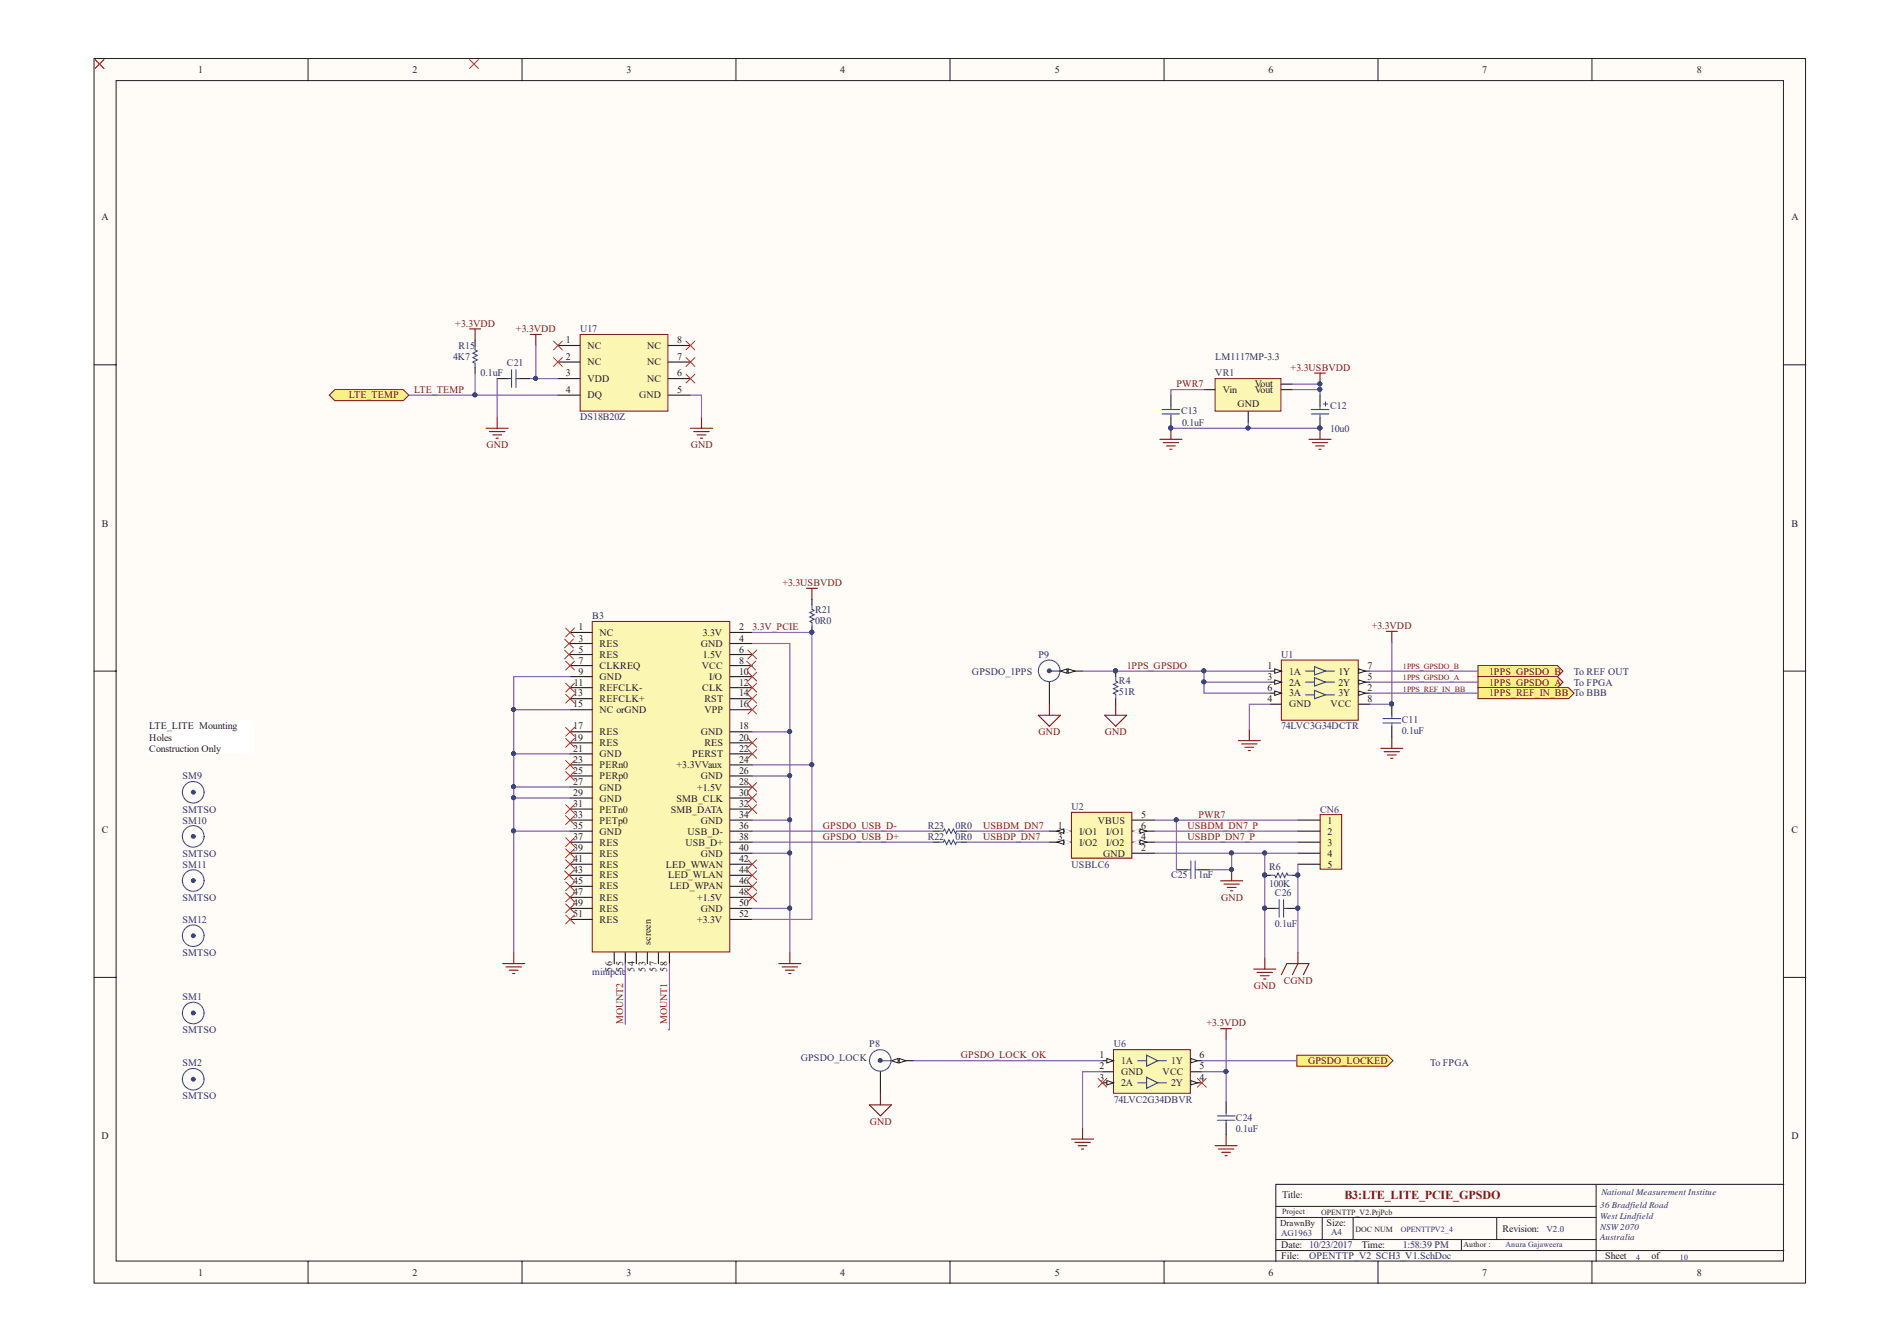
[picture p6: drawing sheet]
<svg xmlns="http://www.w3.org/2000/svg" width="297mm" height="210mm" viewBox="0 0 297 210" stroke-linecap="round" stroke-linejoin="round" font-family="sans-serif">
<path d="M14.7 9.1h267.3v191.4h-267.3z" fill="#fffcf8"/>
<path d="M14.7 9.1h267.3v191.4h-267.3z" fill="none" stroke="#231f20" stroke-width=".16"/>
<path d="M18.1 12.6h260.4v184.4h-260.4z" fill="#fffcf8"/>
<g fill="none" stroke="#231f20" stroke-width=".16">
<path d="M18.1 12.6h260.4v184.4h-260.4zM48.1 9.1v3.5M81.5 9.1v3.5M114.9 9.1v3.5M148.4 9.1v3.5M181.8 9.1v3.5M215.2 9.1v3.5M248.6 9.1v3.5M14.7 57h3.4M278.6 57h3.4M14.7 104.8h3.4M278.6 104.8h3.4"/>
<path d="M14.7 152.7h3.4M278.6 152.7h3.4M48.1 197.1v3.5M81.5 197.1v3.5M114.9 197.1v3.5M148.4 197.1v3.5M181.8 197.1v3.5M199.2 188.5h50.1M199.2 193.7h50.1M199.2 195.4h79.4M199.2 190.2h50.1M206.5 190.2v3.5"/>
<path d="M211.3 190.2v3.5M215.2 197.1v3.5M228.2 193.7v1.7M233.7 190.2v3.5M248.6 197.1v3.5M249.3 185v12.1M278.6 185h-79.4v12.1"/>
</g>
<path d="M92.5 97.1h21.5v51.6h-21.5z" fill="#fbf6b2"/>
<path d="M92.5 97.1h21.5v51.6h-21.5z" fill="none" stroke="#7f1416" stroke-width=".16"/>
<g fill="none" stroke="#231f20" stroke-width=".17">
<path d="M89 98.8h3.5M114 98.8h3.5M89 100.5h3.5M89 102.3h3.5M89 104h3.5M89 105.7h3.5M89 107.4h3.5M89 109.2h3.5M89 110.9h3.5M89 114.3h3.5M89 116.1h3.5M89 117.8h3.5"/>
<path d="M89 119.5h3.5M114 100.5h3.5M114 102.3h3.5M114 104h3.5M114 105.7h3.5M114 107.4h3.5M114 109.2h3.5M114 110.9h3.5M114 114.3h3.5M114 116.1h3.5M114 117.8h3.5M114 119.5h3.5"/>
<path d="M165.6 104.8h3.5M89 121.2h3.5M89 123h3.5M89 124.7h3.5M89 126.4h3.5M89 128.1h3.5M89 129.9h3.5M89 131.6h3.5M89 133.3h3.5M89 135h3.5M89 136.8h3.5M89 138.5h3.5"/>
<path d="M114 121.2h3.5M114 123h3.5M114 124.7h3.5M114 126.4h3.5M114 128.1h3.5M114 129.9h3.5M114 131.6h3.5M114 133.3h3.5M114 135h3.5M114 136.8h3.5M114 138.5h3.5M89 140.2h3.5"/>
<path d="M89 141.9h3.5M89 143.6h3.5M95.9 148.8v1.7M97.7 148.8v1.7M99.4 148.8v1.7M101.1 148.8v1.7M102.8 148.8v1.7M104.6 148.8v1.7M114 140.2h3.5M114 141.9h3.5M114 143.6h3.5"/>
</g>
<path d="M165.6 104.8l1-.3v.7z" fill="#fffcf8"/>
<path d="M165.6 104.8l1-.3v.7z" fill="none" stroke="#231f20" stroke-width=".16"/>
<path d="M166.8 104.5l1.1 .3-1.1 .4z" fill="#fffcf8"/>
<path d="M166.8 104.5l1.1 .3-1.1 .4z" fill="none" stroke="#231f20" stroke-width=".16"/>
<path d="M163.9 106.6v3.4" fill="none" stroke="#231f20" stroke-width=".17"/>
<circle cx="163.9" cy="104.8" r=".3" fill="#3953a4"/>
<g fill="none" stroke="#3953a4" stroke-width=".17">
<path d="M163.9 104.8h1.7"/>
<circle cx="163.9" cy="104.8" r="1.69"/>
<circle cx="163.9" cy="104.8" r=".3"/>
</g>
<path d="M162.2 111.7h3.4l-1.7 1.8zM163.9 110v1.7M172.5 111.7h3.5l-1.8 1.8zM174.2 110v1.7" fill="none" stroke="#7f1416" stroke-width=".17"/>
<path d="M174.2 104.8v.9" fill="none" stroke="#231f20" stroke-width=".17"/>
<circle cx="174.2" cy="104.8" r=".31" fill="#282973"/>
<circle cx="174.2" cy="104.8" r=".31" fill="none" stroke="#282973" stroke-width=".16"/>
<path d="M174.2 109.2v.8" fill="none" stroke="#231f20" stroke-width=".17"/>
<path d="M174.2 105.7v.7l.4 .2-.7 .3 .7 .4-.7 .3 .7 .4-.7 .3 .3 .2v.7" fill="none" stroke="#3953a4" stroke-width=".17"/>
<circle cx="174.2" cy="104.8" r=".31" fill="#282973"/>
<circle cx="174.2" cy="104.8" r=".31" fill="none" stroke="#282973" stroke-width=".16"/>
<path d="M73.3 9.3l1.4 1.4M74.7 9.3l-1.4 1.4" fill="none" stroke="#ed2024" stroke-width=".16"/>
<path d="M139.2 165.7h3.5" fill="none" stroke="#231f20" stroke-width=".17"/>
<path d="M139.2 165.7l1.1-.3v.7z" fill="#fffcf8"/>
<path d="M139.2 165.7l1.1-.3v.7z" fill="none" stroke="#231f20" stroke-width=".16"/>
<path d="M140.4 165.4l1.1 .3-1.1 .4z" fill="#fffcf8"/>
<path d="M140.4 165.4l1.1 .3-1.1 .4z" fill="none" stroke="#231f20" stroke-width=".16"/>
<path d="M137.5 167.4v3.5" fill="none" stroke="#231f20" stroke-width=".17"/>
<circle cx="137.5" cy="165.7" r=".31" fill="#3953a4"/>
<g fill="none" stroke="#3953a4" stroke-width=".17">
<path d="M137.5 165.7h1.7"/>
<circle cx="137.5" cy="165.7" r=".31"/>
<circle cx="137.5" cy="165.7" r="1.68"/>
</g>
<path d="M135.8 172.6h3.4l-1.7 1.7zM137.5 170.9v1.7" fill="none" stroke="#7f1416" stroke-width=".17"/>
<path d="M173.9 164h12v6.8h-12z" fill="#fbf6b2"/>
<path d="M173.9 164h12v6.8h-12z" fill="none" stroke="#7f1416" stroke-width=".16"/>
<path d="M172.2 169.2h1.7" fill="none" stroke="#231f20" stroke-width=".17"/>
<path d="M172.9 168.8l1 .4-1 .3z" fill="#fffcf8"/>
<path d="M172.9 168.8l1 .4-1 .3z" fill="none" stroke="#231f20" stroke-width=".16"/>
<path d="M186 169.2h1.7" fill="none" stroke="#231f20" stroke-width=".17"/>
<path d="M186 168.8l1 .4-1 .3z" fill="#fffcf8"/>
<path d="M186 168.8l1 .4-1 .3z" fill="none" stroke="#231f20" stroke-width=".16"/>
<path d="M172.2 165.7h1.7" fill="none" stroke="#231f20" stroke-width=".17"/>
<path d="M172.9 165.4l1 .3-1 .4z" fill="#fffcf8"/>
<path d="M172.9 165.4l1 .3-1 .4z" fill="none" stroke="#231f20" stroke-width=".16"/>
<path d="M172.2 167.4h1.7M186 167.4h1.7M186 165.7h1.7" fill="none" stroke="#231f20" stroke-width=".17"/>
<path d="M177.7 165.7h1.4M179.1 164.9l1.7 .8-1.7 .9zM180.8 165.7h1.4" fill="none" stroke="#2e409a" stroke-width=".17"/>
<path d="M186 165.4l1 .3-1 .4z" fill="#fffcf8"/>
<path d="M186 165.4l1 .3-1 .4z" fill="none" stroke="#231f20" stroke-width=".16"/>
<path d="M177.7 169.2h1.4M179.1 168.3l1.7 .9-1.7 .8zM180.8 169.2h1.4" fill="none" stroke="#2e409a" stroke-width=".17"/>
<path d="M167.3 178h3.5M167.9 178.5h2.4M168.4 179h1.4M168.9 179.5h.3M169.1 176.2v1.8M189.8 179h3.4M190.3 179.5h2.4M190.6 160.7h1.7M191.5 177.3v1.7M191.5 160.7v1.7M190.8 180h1.4M191.3 180.6h.4" fill="none" stroke="#7f1416" stroke-width=".17"/>
<path d="M191.5 172.1v1.7M191.5 175.6v1.7" fill="none" stroke="#231f20" stroke-width=".17"/>
<path d="M190.1 175h2.8M190.1 174.3h2.8M191.5 173.8v.5M191.5 175v.6" fill="none" stroke="#3953a4" stroke-width=".17"/>
<path d="M202.5 164.9h14.2l.8 .8-.8 .9h-14.2z" fill-rule="evenodd" fill="#faf185"/>
<path d="M202.5 164.9h14.2l.8 .8-.8 .9h-14.2z" fill="none" stroke="#7f1416" stroke-width=".16"/>
<g fill="none" stroke="#ed2024" stroke-width=".16">
<path d="M14.9 9.3l1.3 1.4M16.2 9.3l-1.3 1.4M88.2 99.8l1.3 1.4M88.3 98.1l1.4 1.4M89.5 99.8l-1.3 1.4M89.7 98.1l-1.4 1.4M88.2 101.6l1.3 1.4M88.3 103.3l1.4 1.4M88.3 106.7l1.4 1.4M88.3 108.5l1.4 1.4M88.3 113.6l1.4 1.4M88.3 115.4l1.4 1.3"/>
<path d="M88.3 118.8l1.4 1.4M89.5 101.6l-1.3 1.4M89.7 103.3l-1.4 1.4M89.7 106.7l-1.4 1.4M89.7 108.5l-1.4 1.4M89.7 113.6l-1.4 1.4M89.7 115.4l-1.4 1.3M89.7 118.8l-1.4 1.4M116.6 103.3l1.4 1.4M116.8 101.6l1.4 1.4M116.8 105l1.4 1.4M116.8 106.7l1.4 1.4"/>
<path d="M116.8 108.5l1.4 1.4M116.8 110.2l1.4 1.4M116.8 115.4l1.4 1.3M118 103.3l-1.4 1.4M118.2 101.6l-1.4 1.4M118.2 105l-1.4 1.4M118.2 106.7l-1.4 1.4M118.2 108.5l-1.4 1.4M118.2 110.2l-1.4 1.4M118.2 115.4l-1.4 1.3M88.3 120.5l1.4 1.4M88.3 125.7l1.4 1.4"/>
<path d="M88.3 127.4l1.4 1.4M88.3 137.8l1.4 1.4M88.3 139.5l1.4 1.4M89.7 120.5l-1.4 1.4M89.7 125.7l-1.4 1.4M89.7 127.4l-1.4 1.4M89.7 137.8l-1.4 1.4M89.7 139.5l-1.4 1.4M116.8 122.3l1.4 1.3M116.8 124l1.4 1.4M116.8 125.7l1.4 1.4M116.8 139.5l1.4 1.4"/>
<path d="M116.8 137.8l1.4 1.4M118.2 122.3l-1.4 1.3M118.2 124l-1.4 1.4M118.2 125.7l-1.4 1.4M118.2 139.5l-1.4 1.4M118.2 137.8l-1.4 1.4M88.3 141.2l1.4 1.4M88.3 143l1.4 1.3M89.7 141.2l-1.4 1.4M89.7 143l-1.4 1.3M171.5 168.5l1.4 1.4M172.9 168.5l-1.4 1.4"/>
<path d="M187 168.5l1.4 1.4M188.4 168.5l-1.4 1.4"/>
</g>
<path d="M125.9 91.9h1.8M126.8 91.9v1.7M78.5 150.5h3.5M79 151.1h2.4M79.5 151.6h1.4M80.1 152.1h.3M80.2 148.8v1.7M121.6 150.5h3.5M122.1 151.1h2.5M122.7 151.6h1.3M123.2 152.1h.3M123.4 148.8v1.7" fill="none" stroke="#7f1416" stroke-width=".17"/>
<path d="M126.8 93.6v.9M126.8 98v.8" fill="none" stroke="#231f20" stroke-width=".17"/>
<circle cx="126.8" cy="98.8" r=".3" fill="#282973"/>
<circle cx="126.8" cy="98.8" r=".3" fill="none" stroke="#282973" stroke-width=".16"/>
<path d="M126.8 94.5v.7l.3 .2-.6 .3 .6 .4-.6 .3 .6 .3-.6 .4 .3 .2v.7" fill="none" stroke="#3953a4" stroke-width=".17"/>
<circle cx="126.8" cy="98.8" r=".3" fill="#282973"/>
<circle cx="126.8" cy="98.8" r=".3" fill="none" stroke="#282973" stroke-width=".16"/>
<path d="M116.8 117.1l1.4 1.4M118.2 117.1l-1.4 1.4" fill="none" stroke="#ed2024" stroke-width=".16"/>
<path d="M193.4 115.7h3.4M193.9 116.2h2.4M194.4 116.7h1.4M194.9 117.3h.4M195.1 114v1.7M215.6 116.9h3.5M216.2 117.4h2.4M216.7 118h1.4M217.2 118.5h.3M217.4 115.2v1.7" fill="none" stroke="#7f1416" stroke-width=".17"/>
<path d="M217.4 110v1.7M217.4 113.5v1.7" fill="none" stroke="#231f20" stroke-width=".17"/>
<circle cx="217.3" cy="110" r=".31" fill="#282973"/>
<circle cx="217.3" cy="110" r=".31" fill="none" stroke="#282973" stroke-width=".16"/>
<path d="M216 113h2.7M216 112.3h2.7M217.4 111.7v.6M217.4 113v.5" fill="none" stroke="#3953a4" stroke-width=".17"/>
<circle cx="217.3" cy="110" r=".31" fill="#282973"/>
<circle cx="217.3" cy="110" r=".31" fill="none" stroke="#282973" stroke-width=".16"/>
<path d="M216.5 98.6h1.7M217.4 98.6v1.8" fill="none" stroke="#7f1416" stroke-width=".17"/>
<path d="M230.8 104h12.4l.9 .8-.9 .9h-12.4z" fill-rule="evenodd" fill="#faf185"/>
<path d="M230.8 104h12.4l.9 .8-.9 .9h-12.4z" fill="none" stroke="#7f1416" stroke-width=".16"/>
<path d="M200.1 103.1h12v9.4h-12z" fill="#fbf6b2"/>
<path d="M200.1 103.1h12v9.4h-12z" fill="none" stroke="#7f1416" stroke-width=".16"/>
<path d="M198.4 106.6h1.7" fill="none" stroke="#231f20" stroke-width=".17"/>
<path d="M199.1 106.2l1 .4-1 .3z" fill="#fffcf8"/>
<path d="M199.1 106.2l1 .4-1 .3z" fill="none" stroke="#231f20" stroke-width=".16"/>
<path d="M212.2 108.3h1.7" fill="none" stroke="#231f20" stroke-width=".17"/>
<path d="M212.2 108l1 .3-1 .3z" fill="#fffcf8"/>
<path d="M212.2 108l1 .3-1 .3z" fill="none" stroke="#231f20" stroke-width=".16"/>
<path d="M198.4 104.8h1.7" fill="none" stroke="#231f20" stroke-width=".17"/>
<path d="M199.1 104.5l1 .3-1 .4z" fill="#fffcf8"/>
<path d="M199.1 104.5l1 .3-1 .4z" fill="none" stroke="#231f20" stroke-width=".16"/>
<path d="M198.4 110h1.7M212.2 110h1.7M212.2 104.8h1.7" fill="none" stroke="#231f20" stroke-width=".17"/>
<path d="M203.9 104.8h1.4M205.3 104.2l1.7 .6-1.7 .7zM207 104.8h1.4" fill="none" stroke="#2e409a" stroke-width=".17"/>
<path d="M212.2 104.5l1 .3-1 .4z" fill="#fffcf8"/>
<path d="M212.2 104.5l1 .3-1 .4z" fill="none" stroke="#231f20" stroke-width=".16"/>
<path d="M203.9 106.6h1.4M203.9 108.6h1.4M207 106.6h1.4M207 108.6h1.4" fill="none" stroke="#2e409a" stroke-width=".17"/>
<path d="M198.4 108.3h1.7" fill="none" stroke="#231f20" stroke-width=".17"/>
<path d="M199.1 108l1 .3-1 .3z" fill="#fffcf8"/>
<path d="M199.1 108l1 .3-1 .3z" fill="none" stroke="#231f20" stroke-width=".16"/>
<path d="M205.3 105.9l1.7 .7-1.7 .6zM205.3 107.9l1.7 .7-1.7 .6z" fill="none" stroke="#2e409a" stroke-width=".17"/>
<path d="M212.2 106.6h1.7" fill="none" stroke="#231f20" stroke-width=".17"/>
<path d="M212.2 106.2l1 .4-1 .3z" fill="#fffcf8"/>
<path d="M212.2 106.2l1 .4-1 .3z" fill="none" stroke="#231f20" stroke-width=".16"/>
<path d="M230.8 105.7h12.4l.9 .9-.9 .8h-12.4z" fill-rule="evenodd" fill="#faf185"/>
<path d="M230.8 105.7h12.4l.9 .9-.9 .8h-12.4z" fill="none" stroke="#7f1416" stroke-width=".16"/>
<path d="M230.8 107.4h14.2l.8 .9-.8 .9h-14.2z" fill-rule="evenodd" fill="#faf185"/>
<path d="M230.8 107.4h14.2l.8 .9-.8 .9h-14.2z" fill="none" stroke="#7f1416" stroke-width=".16"/>
<path d="M189.8 59.2h10.2v5h-10.2z" fill="#fbf6b2"/>
<path d="M189.8 59.2h10.2v5h-10.2z" fill="none" stroke="#7f1416" stroke-width=".16"/>
<path d="M188 60.9h1.8M194.9 64.3v1.7M200.1 60h1.7M200.1 60.9h1.7M206.1 61.7v1.8M206.1 65.2v1.7" fill="none" stroke="#231f20" stroke-width=".17"/>
<circle cx="206.1" cy="66.9" r=".31" fill="#282973"/>
<circle cx="206.1" cy="66.9" r=".31" fill="none" stroke="#282973" stroke-width=".16"/>
<path d="M204.8 64h2.7M204.8 64.7h2.7M206.1 63.5v.5M206.1 64.7v.5M206.7 63.1h.7M207 62.8v.7" fill="none" stroke="#3953a4" stroke-width=".17"/>
<circle cx="206.1" cy="66.9" r=".31" fill="#282973"/>
<circle cx="206.1" cy="66.9" r=".31" fill="none" stroke="#282973" stroke-width=".16"/>
<path d="M182.9 65.2v1.7" fill="none" stroke="#231f20" stroke-width=".17"/>
<circle cx="182.8" cy="66.9" r=".3" fill="#282973"/>
<circle cx="182.8" cy="66.9" r=".3" fill="none" stroke="#282973" stroke-width=".16"/>
<path d="M182.9 61.7v1.8" fill="none" stroke="#231f20" stroke-width=".17"/>
<path d="M181.5 64.7h2.7M181.5 64h2.7M182.9 63.5v.5M182.9 64.7v.5" fill="none" stroke="#3953a4" stroke-width=".17"/>
<circle cx="182.8" cy="66.9" r=".3" fill="#282973"/>
<circle cx="182.8" cy="66.9" r=".3" fill="none" stroke="#282973" stroke-width=".16"/>
<path d="M181.1 68.6h3.5M181.7 69.2h2.4M182.2 69.7h1.4M182.7 70.2h.3M182.9 66.9v1.7" fill="none" stroke="#7f1416" stroke-width=".17"/>
<circle cx="182.8" cy="66.9" r=".3" fill="#282973"/>
<circle cx="182.8" cy="66.9" r=".3" fill="none" stroke="#282973" stroke-width=".16"/>
<path d="M204.4 68.6h3.5M204.9 69.2h2.5M205.5 69.7h1.3M206 70.2h.3M206.1 66.9v1.7" fill="none" stroke="#7f1416" stroke-width=".17"/>
<circle cx="206.1" cy="66.9" r=".31" fill="#282973"/>
<circle cx="206.1" cy="66.9" r=".31" fill="none" stroke="#282973" stroke-width=".16"/>
<path d="M205.3 58.3h1.7M206.1 58.3v1.7" fill="none" stroke="#7f1416" stroke-width=".17"/>
<circle cx="206.1" cy="60" r=".31" fill="#282973"/>
<circle cx="206.1" cy="60" r=".31" fill="none" stroke="#282973" stroke-width=".16"/>
<path d="M190.6 137.6h3.5M191.1 138.1h2.5M191.7 138.6h1.3M192.2 139.2h.3M192.3 135.9v1.7" fill="none" stroke="#7f1416" stroke-width=".17"/>
<circle cx="192.3" cy="135.8" r=".31" fill="#282973"/>
<circle cx="192.3" cy="135.8" r=".31" fill="none" stroke="#282973" stroke-width=".16"/>
<path d="M145.8 129.9h.8M145.8 131.6h.8M150.1 129.9h.9M150.1 131.6h.9M183.7 135.9h1.7M187.2 135.9h1.7" fill="none" stroke="#231f20" stroke-width=".17"/>
<path d="M146.6 129.9h.7l.2-.4 .3 .7 .4-.7 .3 .7 .4-.7 .3 .7 .2-.3h.7M146.6 131.6h.7l.2-.4 .3 .7 .4-.7 .3 .7 .4-.7 .3 .7 .2-.3h.7M185.4 135.9h.6M186 134.5v2.8M186.7 135.9h.5M186.7 134.5v2.8" fill="none" stroke="#3953a4" stroke-width=".17"/>
<path d="M163.8 129.8h3.5l.1 .1h-.1h-3.4z" fill="#231f20"/>
<path d="M166.3 129.5l1 .4-1 .3z" fill="#fffcf8"/>
<path d="M166.3 129.5v.7l1-.3-1-.4 1.1 .4-1.1 .3z" fill="#231f20"/>
<path d="M165.1 129.9l1-.4v.7z" fill="#fffcf8"/>
<path d="M165.1 129.9l1-.4v.7z" fill="none" stroke="#231f20" stroke-width=".16"/>
<g fill="#231f20">
<path d="M176.8 133.2h3.5l.1 .1-.1 .1h-3.5z"/>
<path d="M163.8 131.5h3.5l.1 .1-.1 .1h-3.4z"/>
</g>
<path d="M166.3 131.2l1 .4-1 .3z" fill="#fffcf8"/>
<path d="M166.3 131.2v.7l1-.3-1-.4 1.1 .4-1.1 .3z" fill="#231f20"/>
<path d="M165.1 131.6l1-.4v.7z" fill="#fffcf8"/>
<path d="M165.1 131.6l1-.4v.7z" fill="none" stroke="#231f20" stroke-width=".16"/>
<path d="M176.8 131.5h3.5l.1 .1-.1 .1h-3.5z" fill="#231f20"/>
<path d="M176.8 131.6l1.1-.4v.7z" fill="#fffcf8"/>
<path d="M176.8 131.6l1.1-.4-1 .4 1 .3v-.7v.7z" fill="#231f20"/>
<path d="M178 131.2l1.1 .4-1.1 .3z" fill="#fffcf8"/>
<path d="M178 131.2l1.1 .4-1.1 .3z" fill="none" stroke="#231f20" stroke-width=".16"/>
<g fill="#231f20">
<path d="M176.8 128.1l3.5-.1 .1 .1-.1 .1h-3.5z"/>
<path d="M176.8 129.8h3.5l.1 .1h-.1h-3.5z"/>
</g>
<path d="M176.8 129.9l1.1-.4v.7z" fill="#fffcf8"/>
<path d="M176.8 129.9l1.1-.4-1 .4 1 .3v-.7v.7z" fill="#231f20"/>
<path d="M178 129.5l1.1 .4-1.1 .3z" fill="#fffcf8"/>
<path d="M178 129.5l1.1 .4-1.1 .3z" fill="none" stroke="#231f20" stroke-width=".16"/>
<g fill="#fcf6b2">
<path d="M168.6 129.4h.5v1h-.5z"/>
<path d="M169.1 129.3h.4v1.1h-.4z"/>
<path d="M169.5 129.4h1v1h-1z"/>
<path d="M170.8 129.4h.4v1h-.4z"/>
<path d="M172.3 132.8h1.1v1.1h-1.1z"/>
<path d="M173.4 132.8h1.1v1.1h-1.1z"/>
<path d="M174.6 132.8h1v1.1h-1z"/>
<path d="M168.6 131.1h.5v1h-.5z"/>
<path d="M169.1 131.1h.4v1.1h-.4z"/>
<path d="M169.5 131.1h1v1.1h-1z"/>
<path d="M170.7 131.1h.6v1h-.6z"/>
<path d="M172.8 131.1h.5v1h-.5z"/>
<path d="M173.3 131.1h.4v1.1h-.4z"/>
<path d="M173.7 131.1h1v1.1h-1z"/>
<path d="M174.9 131.1h.6v1h-.6z"/>
<path d="M171.5 127.6h1.1v1.1h-1.1z"/>
<path d="M172.6 127.6h1v1.1h-1z"/>
<path d="M173.7 127.6h1.1v1.1h-1.1z"/>
<path d="M174.9 127.6h.7v1.1h-.7z"/>
<path d="M172.8 129.4h.5v1h-.5z"/>
<path d="M173.3 129.3h.4v1.1h-.4z"/>
<path d="M173.7 129.4h1v1h-1z"/>
<path d="M175 129.4h.4v1h-.4z"/>
<path d="M167.4 127h9.3v7h-9.3zM172.3 132.8v1.1h1.1v-1.1zM173.4 132.8v1.1h1.1v-1.1zM174.6 132.8v1.1h1v-1.1zM173.7 131.1v1.1h1v-1.1zM169.5 131.1v1.1h1v-1.1zM173.3 131.1v1.1h.4v-1.1zM169.1 131.1v1.1h.4v-1.1zM174.9 131.1v1h.6v-1zM172.8 131.1v1h.5v-1zM170.7 131.1v1h.6v-1zM168.6 131.1v1h.5v-1zM173.7 129.4v1h1v-1zM169.5 129.4v1h1v-1zM173.3 129.3v1.1h.4v-1.1zM169.1 129.3v1.1h.4v-1.1zM175 129.4v1h.4v-1zM172.8 129.4v1h.5v-1zM170.8 129.4v1h.4v-1zM168.6 129.4v1h.5v-1zM174.9 127.6v1.1h.7v-1.1zM173.7 127.6v1.1h1.1v-1.1zM171.5 127.6v1.1h1.1v-1.1zM172.6 127.6v1.1h1v-1.1z"/>
</g>
<path d="M167.3 126.8h9.5v1.2l-.1 .1 .1 .1v1.6l-.1 .1h.1v1.6l-.1 .1 .1 .1v1.5l-.1 .1 .1 .1v.8h-9.5v-2.5l.1-.1-.1-.1v-1.6h.1l-.1-.1zM167.4 127v7h9.3v-7zM167.3 126.9h.1z" fill="#7f1416"/>
<path d="M167.3 129.8h.1v.1h-.1h.1z" fill="#231f20"/>
<g fill="#231f20">
<path d="M167.3 129.8l.1 .1z"/>
<path d="M176.8 133.2v.2z"/>
<path d="M167.3 131.5h.1v.1l-.1 .1 .1-.1z"/>
</g>
<g fill="#231f20">
<path d="M167.3 131.5l.1 .1z"/>
<path d="M176.8 131.5v.2z"/>
<path d="M176.8 128.1v-.1v.2z"/>
<path d="M176.8 129.8v.1z"/>
</g>
<circle cx="30.2" cy="158.3" r=".3" fill="#3953a4"/>
<g fill="none" stroke="#3953a4" stroke-width=".17">
<circle cx="30.2" cy="158.3" r="1.69"/>
<circle cx="30.2" cy="158.3" r=".3"/>
</g>
<circle cx="30.2" cy="168.6" r=".3" fill="#3953a4"/>
<g fill="none" stroke="#3953a4" stroke-width=".17">
<circle cx="30.2" cy="168.6" r="1.69"/>
<circle cx="30.2" cy="168.6" r=".3"/>
</g>
<path d="M206.2 127.3h3.3v8.5h-3.3z" fill="#fbf6b2"/>
<path d="M206.2 127.3h3.3v8.5h-3.3z" fill="none" stroke="#7f1416" stroke-width=".16"/>
<path d="M201.8 136.8h.9M202.7 128.1h3.4M202.7 129.9h3.4M202.7 131.6h3.4M202.7 133.3h3.4M202.7 135h3.4" fill="none" stroke="#231f20" stroke-width=".17"/>
<path d="M195.8 151.4h3.4M196.3 151.9h2.4M196.8 152.4h1.4M197.4 153h.3M197.5 149.7v1.7" fill="none" stroke="#7f1416" stroke-width=".17"/>
<circle cx="202.7" cy="136.7" r=".31" fill="#282973"/>
<circle cx="202.7" cy="136.7" r=".31" fill="none" stroke="#282973" stroke-width=".16"/>
<path d="M197.5 136.8h.9" fill="none" stroke="#231f20" stroke-width=".17"/>
<circle cx="197.5" cy="136.7" r=".3" fill="#282973"/>
<circle cx="197.5" cy="136.7" r=".3" fill="none" stroke="#282973" stroke-width=".16"/>
<path d="M198.4 136.8h.7l.1 .3 .4-.7 .3 .7 .4-.7 .3 .7 .4-.7 .1 .4h.7" fill="none" stroke="#3953a4" stroke-width=".17"/>
<circle cx="202.7" cy="136.7" r=".31" fill="#282973"/>
<circle cx="202.7" cy="136.7" r=".31" fill="none" stroke="#282973" stroke-width=".16"/>
<circle cx="197.5" cy="136.7" r=".3" fill="#282973"/>
<circle cx="197.5" cy="136.7" r=".3" fill="none" stroke="#282973" stroke-width=".16"/>
<path d="M197.5 141.9h1.7" fill="none" stroke="#231f20" stroke-width=".17"/>
<circle cx="197.5" cy="141.9" r=".3" fill="#282973"/>
<circle cx="197.5" cy="141.9" r=".3" fill="none" stroke="#282973" stroke-width=".16"/>
<path d="M201 141.9h1.7" fill="none" stroke="#231f20" stroke-width=".17"/>
<circle cx="202.7" cy="141.9" r=".31" fill="#282973"/>
<circle cx="202.7" cy="141.9" r=".31" fill="none" stroke="#282973" stroke-width=".16"/>
<path d="M199.2 141.9h.6M199.8 140.5v2.8M200.5 140.5v2.8M200.5 141.9h.5" fill="none" stroke="#3953a4" stroke-width=".17"/>
<circle cx="197.5" cy="141.9" r=".3" fill="#282973"/>
<circle cx="197.5" cy="141.9" r=".3" fill="none" stroke="#282973" stroke-width=".16"/>
<circle cx="202.7" cy="141.9" r=".31" fill="#282973"/>
<circle cx="202.7" cy="141.9" r=".31" fill="none" stroke="#282973" stroke-width=".16"/>
<path d="M200.1 152.3l.9-1.8h3.4l-.8 1.8M202.7 148.8v1.7l-.9 1.8" fill="none" stroke="#7f1416" stroke-width=".17"/>
<path d="M169.1 104.8h18.9" fill="none" stroke="#784c9e" stroke-width=".17"/>
<circle cx="174.2" cy="104.8" r=".31" fill="#282973"/>
<circle cx="174.2" cy="104.8" r=".31" fill="none" stroke="#282973" stroke-width=".16"/>
<circle cx="188" cy="104.8" r=".31" fill="#282973"/>
<circle cx="188" cy="104.8" r=".31" fill="none" stroke="#282973" stroke-width=".16"/>
<path d="M142.7 165.7h29.5M172.2 167.4h-3.1v8.8M187.7 167.4h3.8v4.7M187.7 165.7h14.8" fill="none" stroke="#784c9e" stroke-width=".17"/>
<circle cx="191.5" cy="167.4" r=".31" fill="#282973"/>
<circle cx="191.5" cy="167.4" r=".31" fill="none" stroke="#282973" stroke-width=".16"/>
<path d="M191.5 162.4v5" fill="none" stroke="#784c9e" stroke-width=".17"/>
<circle cx="191.5" cy="167.4" r=".31" fill="#282973"/>
<circle cx="191.5" cy="167.4" r=".31" fill="none" stroke="#282973" stroke-width=".16"/>
<path d="M117.5 98.8h9.3v20.7h-9.3" fill="none" stroke="#784c9e" stroke-width=".17"/>
<circle cx="126.8" cy="98.8" r=".3" fill="#282973"/>
<circle cx="126.8" cy="98.8" r=".3" fill="none" stroke="#282973" stroke-width=".16"/>
<circle cx="126.8" cy="119.5" r=".3" fill="#282973"/>
<circle cx="126.8" cy="119.5" r=".3" fill="none" stroke="#282973" stroke-width=".16"/>
<path d="M117.5 114.3h5.9" fill="none" stroke="#784c9e" stroke-width=".17"/>
<circle cx="123.3" cy="114.3" r=".3" fill="#282973"/>
<circle cx="123.3" cy="114.3" r=".3" fill="none" stroke="#282973" stroke-width=".16"/>
<path d="M117.5 121.2h5.9" fill="none" stroke="#784c9e" stroke-width=".17"/>
<circle cx="123.3" cy="121.2" r=".3" fill="#282973"/>
<circle cx="123.3" cy="121.2" r=".3" fill="none" stroke="#282973" stroke-width=".16"/>
<path d="M117.5 128.1h5.9" fill="none" stroke="#784c9e" stroke-width=".17"/>
<circle cx="123.3" cy="128.1" r=".3" fill="#282973"/>
<circle cx="123.3" cy="128.1" r=".3" fill="none" stroke="#282973" stroke-width=".16"/>
<path d="M117.5 133.3h5.9" fill="none" stroke="#784c9e" stroke-width=".17"/>
<circle cx="123.3" cy="133.3" r=".3" fill="#282973"/>
<circle cx="123.3" cy="133.3" r=".3" fill="none" stroke="#282973" stroke-width=".16"/>
<path d="M117.5 100.5h5.9v48.3" fill="none" stroke="#784c9e" stroke-width=".17"/>
<circle cx="123.3" cy="114.3" r=".3" fill="#282973"/>
<circle cx="123.3" cy="114.3" r=".3" fill="none" stroke="#282973" stroke-width=".16"/>
<circle cx="123.3" cy="121.2" r=".3" fill="#282973"/>
<circle cx="123.3" cy="121.2" r=".3" fill="none" stroke="#282973" stroke-width=".16"/>
<circle cx="123.3" cy="128.1" r=".3" fill="#282973"/>
<circle cx="123.3" cy="128.1" r=".3" fill="none" stroke="#282973" stroke-width=".16"/>
<circle cx="123.3" cy="133.3" r=".3" fill="#282973"/>
<circle cx="123.3" cy="133.3" r=".3" fill="none" stroke="#282973" stroke-width=".16"/>
<circle cx="123.3" cy="141.9" r=".3" fill="#282973"/>
<circle cx="123.3" cy="141.9" r=".3" fill="none" stroke="#282973" stroke-width=".16"/>
<path d="M117.5 141.9h5.9" fill="none" stroke="#784c9e" stroke-width=".17"/>
<circle cx="123.3" cy="141.9" r=".3" fill="#282973"/>
<circle cx="123.3" cy="141.9" r=".3" fill="none" stroke="#282973" stroke-width=".16"/>
<path d="M89 105.7h-8.8v5.2h8.8" fill="none" stroke="#784c9e" stroke-width=".17"/>
<circle cx="80.2" cy="110.8" r=".31" fill="#282973"/>
<circle cx="80.2" cy="110.8" r=".31" fill="none" stroke="#282973" stroke-width=".16"/>
<path d="M80.2 110.9v6.9h8.8" fill="none" stroke="#784c9e" stroke-width=".17"/>
<circle cx="80.2" cy="110.8" r=".31" fill="#282973"/>
<circle cx="80.2" cy="110.8" r=".31" fill="none" stroke="#282973" stroke-width=".16"/>
<circle cx="80.2" cy="117.7" r=".31" fill="#282973"/>
<circle cx="80.2" cy="117.7" r=".31" fill="none" stroke="#282973" stroke-width=".16"/>
<path d="M80.2 117.8v5.2h8.8" fill="none" stroke="#784c9e" stroke-width=".17"/>
<circle cx="80.2" cy="117.7" r=".31" fill="#282973"/>
<circle cx="80.2" cy="117.7" r=".31" fill="none" stroke="#282973" stroke-width=".16"/>
<circle cx="80.2" cy="122.9" r=".31" fill="#282973"/>
<circle cx="80.2" cy="122.9" r=".31" fill="none" stroke="#282973" stroke-width=".16"/>
<path d="M80.2 123v1.7h8.8" fill="none" stroke="#784c9e" stroke-width=".17"/>
<circle cx="80.2" cy="122.9" r=".31" fill="#282973"/>
<circle cx="80.2" cy="122.9" r=".31" fill="none" stroke="#282973" stroke-width=".16"/>
<circle cx="80.2" cy="124.6" r=".31" fill="#282973"/>
<circle cx="80.2" cy="124.6" r=".31" fill="none" stroke="#282973" stroke-width=".16"/>
<path d="M80.2 124.7v5.2h8.8" fill="none" stroke="#784c9e" stroke-width=".17"/>
<circle cx="80.2" cy="124.6" r=".31" fill="#282973"/>
<circle cx="80.2" cy="124.6" r=".31" fill="none" stroke="#282973" stroke-width=".16"/>
<circle cx="80.2" cy="129.8" r=".31" fill="#282973"/>
<circle cx="80.2" cy="129.8" r=".31" fill="none" stroke="#282973" stroke-width=".16"/>
<path d="M80.2 129.9v18.9" fill="none" stroke="#784c9e" stroke-width=".17"/>
<circle cx="80.2" cy="129.8" r=".31" fill="#282973"/>
<circle cx="80.2" cy="129.8" r=".31" fill="none" stroke="#282973" stroke-width=".16"/>
<path d="M126.8 119.5v24.1h-9.3" fill="none" stroke="#784c9e" stroke-width=".17"/>
<circle cx="126.8" cy="119.5" r=".3" fill="#282973"/>
<circle cx="126.8" cy="119.5" r=".3" fill="none" stroke="#282973" stroke-width=".16"/>
<path d="M188 106.6h10.4M198.4 110h-3.3v4" fill="none" stroke="#784c9e" stroke-width=".17"/>
<circle cx="188" cy="106.5" r=".31" fill="#282973"/>
<circle cx="188" cy="106.5" r=".31" fill="none" stroke="#282973" stroke-width=".16"/>
<path d="M198.4 104.8h-10.4v3.5h10.4" fill="none" stroke="#784c9e" stroke-width=".17"/>
<circle cx="188" cy="104.8" r=".31" fill="#282973"/>
<circle cx="188" cy="104.8" r=".31" fill="none" stroke="#282973" stroke-width=".16"/>
<circle cx="188" cy="106.5" r=".31" fill="#282973"/>
<circle cx="188" cy="106.5" r=".31" fill="none" stroke="#282973" stroke-width=".16"/>
<path d="M217.4 100.4v9.6h-3.5" fill="none" stroke="#784c9e" stroke-width=".17"/>
<circle cx="217.3" cy="110" r=".31" fill="#282973"/>
<circle cx="217.3" cy="110" r=".31" fill="none" stroke="#282973" stroke-width=".16"/>
<path d="M182.9 66.9h23.2M213.9 104.8h16.9M213.9 106.6h16.9M213.9 108.3h16.9" fill="none" stroke="#784c9e" stroke-width=".17"/>
<circle cx="182.8" cy="66.9" r=".3" fill="#282973"/>
<circle cx="182.8" cy="66.9" r=".3" fill="none" stroke="#282973" stroke-width=".16"/>
<circle cx="194.9" cy="66.9" r=".31" fill="#282973"/>
<circle cx="194.9" cy="66.9" r=".31" fill="none" stroke="#282973" stroke-width=".16"/>
<circle cx="206.1" cy="66.9" r=".31" fill="#282973"/>
<circle cx="206.1" cy="66.9" r=".31" fill="none" stroke="#282973" stroke-width=".16"/>
<path d="M194.9 66v.9" fill="none" stroke="#784c9e" stroke-width=".17"/>
<circle cx="194.9" cy="66.9" r=".31" fill="#282973"/>
<circle cx="194.9" cy="66.9" r=".31" fill="none" stroke="#282973" stroke-width=".16"/>
<path d="M188 60.9h-5.1v.8M201.8 60h4.3v1.7" fill="none" stroke="#784c9e" stroke-width=".17"/>
<circle cx="206.1" cy="60" r=".31" fill="#282973"/>
<circle cx="206.1" cy="60" r=".31" fill="none" stroke="#282973" stroke-width=".16"/>
<circle cx="206.1" cy="60.8" r=".31" fill="#282973"/>
<circle cx="206.1" cy="60.8" r=".31" fill="none" stroke="#282973" stroke-width=".16"/>
<path d="M201.8 60.9h4.3" fill="none" stroke="#784c9e" stroke-width=".17"/>
<circle cx="206.1" cy="60.8" r=".31" fill="#282973"/>
<circle cx="206.1" cy="60.8" r=".31" fill="none" stroke="#282973" stroke-width=".16"/>
<path d="M117.5 131.6h28.3M117.5 129.9h28.3M151 131.6h12.9M151 129.9h12.9M180.3 128.1h22.4M180.3 131.6h22.4M180.3 129.9h22.4" fill="none" stroke="#784c9e" stroke-width=".17"/>
<circle cx="183.7" cy="128.1" r=".31" fill="#282973"/>
<circle cx="183.7" cy="128.1" r=".31" fill="none" stroke="#282973" stroke-width=".16"/>
<path d="M183.7 128.1v7.8" fill="none" stroke="#784c9e" stroke-width=".17"/>
<circle cx="183.7" cy="128.1" r=".31" fill="#282973"/>
<circle cx="183.7" cy="128.1" r=".31" fill="none" stroke="#282973" stroke-width=".16"/>
<path d="M180.3 133.3h22.4" fill="none" stroke="#784c9e" stroke-width=".17"/>
<circle cx="192.3" cy="133.3" r=".31" fill="#282973"/>
<circle cx="192.3" cy="133.3" r=".31" fill="none" stroke="#282973" stroke-width=".16"/>
<circle cx="197.5" cy="133.3" r=".3" fill="#282973"/>
<circle cx="197.5" cy="133.3" r=".3" fill="none" stroke="#282973" stroke-width=".16"/>
<path d="M192.3 133.3v2.6h-3.4" fill="none" stroke="#784c9e" stroke-width=".17"/>
<circle cx="192.3" cy="133.3" r=".31" fill="#282973"/>
<circle cx="192.3" cy="133.3" r=".31" fill="none" stroke="#282973" stroke-width=".16"/>
<circle cx="192.3" cy="135.8" r=".31" fill="#282973"/>
<circle cx="192.3" cy="135.8" r=".31" fill="none" stroke="#282973" stroke-width=".16"/>
<path d="M202.7 135v13.8M97.7 150.5v9.5M104.6 150.5v10.4h-.2" fill="none" stroke="#784c9e" stroke-width=".17"/>
<circle cx="202.7" cy="136.7" r=".31" fill="#282973"/>
<circle cx="202.7" cy="136.7" r=".31" fill="none" stroke="#282973" stroke-width=".16"/>
<circle cx="202.7" cy="141.9" r=".31" fill="#282973"/>
<circle cx="202.7" cy="141.9" r=".31" fill="none" stroke="#282973" stroke-width=".16"/>
<path d="M197.5 133.3v16.4" fill="none" stroke="#784c9e" stroke-width=".17"/>
<circle cx="197.5" cy="133.3" r=".3" fill="#282973"/>
<circle cx="197.5" cy="133.3" r=".3" fill="none" stroke="#282973" stroke-width=".16"/>
<circle cx="197.5" cy="136.7" r=".3" fill="#282973"/>
<circle cx="197.5" cy="136.7" r=".3" fill="none" stroke="#282973" stroke-width=".16"/>
<circle cx="197.5" cy="141.9" r=".3" fill="#282973"/>
<circle cx="197.5" cy="141.9" r=".3" fill="none" stroke="#282973" stroke-width=".16"/>
<circle cx="30.2" cy="123.8" r=".3" fill="#3953a4"/>
<g fill="none" stroke="#3953a4" stroke-width=".17">
<circle cx="30.2" cy="123.8" r="1.69"/>
<circle cx="30.2" cy="123.8" r=".3"/>
</g>
<circle cx="30.2" cy="130.7" r=".3" fill="#3953a4"/>
<g fill="none" stroke="#3953a4" stroke-width=".17">
<circle cx="30.2" cy="130.7" r="1.69"/>
<circle cx="30.2" cy="130.7" r=".3"/>
</g>
<circle cx="30.2" cy="137.6" r=".3" fill="#3953a4"/>
<g fill="none" stroke="#3953a4" stroke-width=".17">
<circle cx="30.2" cy="137.6" r="1.69"/>
<circle cx="30.2" cy="137.6" r=".3"/>
</g>
<circle cx="30.2" cy="146.2" r=".3" fill="#3953a4"/>
<g fill="none" stroke="#3953a4" stroke-width=".17">
<circle cx="30.2" cy="146.2" r="1.69"/>
<circle cx="30.2" cy="146.2" r=".3"/>
</g>
<path d="M90.6 52.3h13.7v11.9h-13.7z" fill="#fbf6b2"/>
<path d="M90.6 52.3h13.7v11.9h-13.7z" fill="none" stroke="#7f1416" stroke-width=".16"/>
<path d="M77.6 59.2h1.8M81.1 59.2h1.7M87.1 56.6h3.5M87.1 54h3.5M87.1 59.2h3.5M104.4 56.6h3.4M104.4 54h3.4M104.4 59.2h3.4M87.1 61.7h3.5M104.4 61.7h3.4" fill="none" stroke="#231f20" stroke-width=".17"/>
<path d="M82.8 52.3h1.7M83.7 52.3v1.7M75.9 66.9h3.5M76.4 67.4h2.5M77 67.9h1.3M77.5 68.5h.3M77.6 65.2v1.7M107.8 66.9h3.5M108.3 67.4h2.5M108.9 67.9h1.3M109.4 68.5h.3M109.6 65.2v1.7" fill="none" stroke="#7f1416" stroke-width=".17"/>
<path d="M79.4 59.2h.5M79.9 57.8v2.7M80.6 59.2h.5M80.6 57.8v2.7" fill="none" stroke="#3953a4" stroke-width=".17"/>
<path d="M82.8 59.2h4.3" fill="none" stroke="#784c9e" stroke-width=".17"/>
<circle cx="83.6" cy="59.1" r=".31" fill="#282973"/>
<circle cx="83.6" cy="59.1" r=".31" fill="none" stroke="#282973" stroke-width=".16"/>
<path d="M77.6 59.2v6M83.7 54v5.2" fill="none" stroke="#784c9e" stroke-width=".17"/>
<circle cx="83.6" cy="59.1" r=".31" fill="#282973"/>
<circle cx="83.6" cy="59.1" r=".31" fill="none" stroke="#282973" stroke-width=".16"/>
<path d="M63.8 61.7h23.3M107.8 61.7h1.8v3.5" fill="none" stroke="#784c9e" stroke-width=".17"/>
<circle cx="74.2" cy="61.7" r=".31" fill="#282973"/>
<circle cx="74.2" cy="61.7" r=".31" fill="none" stroke="#282973" stroke-width=".16"/>
<path d="M51.4 61.7l.9-.8h10.7l.8 .8-.8 .9h-10.7z" fill-rule="evenodd" fill="#faf185"/>
<path d="M51.4 61.7l.9-.8h10.7l.8 .8-.8 .9h-10.7z" fill="none" stroke="#7f1416" stroke-width=".16"/>
<path d="M74.2 53.1v.9M74.2 57.4v.9" fill="none" stroke="#231f20" stroke-width=".17"/>
<path d="M74.2 54v.7l.3 .1-.7 .4 .7 .3-.7 .4 .7 .3-.7 .4 .4 .1v.7" fill="none" stroke="#3953a4" stroke-width=".17"/>
<path d="M73.3 51.4h1.8M74.2 51.4v1.7" fill="none" stroke="#7f1416" stroke-width=".17"/>
<path d="M74.2 58.3v3.4" fill="none" stroke="#784c9e" stroke-width=".17"/>
<circle cx="74.2" cy="61.7" r=".31" fill="#282973"/>
<circle cx="74.2" cy="61.7" r=".31" fill="none" stroke="#282973" stroke-width=".16"/>
<path d="M23.3 112.6h16.3v5.1h-16.3z" fill="#fff"/>
<path d="M23.3 112.6h16.3v5.1h-16.3z" fill="none" stroke="#fff" stroke-width=".16"/>
<g fill="none" stroke="#ed2024" stroke-width=".16">
<path d="M86.4 53.3l1.4 1.4M86.4 55.9l1.4 1.4M87.8 53.3l-1.4 1.4M87.8 55.9l-1.4 1.4M107.1 58.5l1.4 1.3M107.1 55.9l1.4 1.4M107.1 53.3l1.4 1.4M108.5 58.5l-1.4 1.3M108.5 55.9l-1.4 1.4M108.5 53.3l-1.4 1.4M88.2 136.1l1.3 1.3M88.3 130.9l1.4 1.4"/>
<path d="M88.3 132.6l1.4 1.4M88.3 134.3l1.4 1.4M89.5 136.1l-1.3 1.3M89.7 130.9l-1.4 1.4M89.7 132.6l-1.4 1.4M89.7 134.3l-1.4 1.4M116.8 136.1l1.4 1.3M116.8 134.3l1.4 1.4M118.2 136.1l-1.4 1.3M118.2 134.3l-1.4 1.4"/>
</g>
<text font-size="1.9" fill="#7f1416" x="209.9" y="187.4">B3:LTE_LITE_PCIE_GPSDO</text>
<g font-size="1.6" fill="#231f20">
<text x="31" y="11.4">1</text>
<text x="64.4" y="11.4">2</text>
<text x="97.8" y="11.4">3</text>
<text x="131.2" y="11.4">4</text>
<text x="164.7" y="11.4">5</text>
<text x="198.1" y="11.4">6</text>
<text x="231.5" y="11.4">7</text>
<text x="265" y="11.4">8</text>
<text x="15.8" y="34.4">A</text>
<text x="279.8" y="34.4">A</text>
<text x="88.4" y="53.6">1</text>
<text x="105.7" y="53.6">8</text>
<text x="88.4" y="56.2">2</text>
<text x="88.4" y="58.8">3</text>
<text x="91.8" y="54.5">NC</text>
<text x="91.8" y="57.1">NC</text>
<text x="91.8" y="59.7">VDD</text>
<text x="101" y="57.1">NC</text>
<text x="101" y="59.7">NC</text>
<text x="101" y="54.5">NC</text>
<text x="105.7" y="56.2">7</text>
<text x="105.7" y="58.8">6</text>
<text x="88.4" y="61.4">4</text>
<text x="91.8" y="62.2">DQ</text>
<text x="99.8" y="62.2">GND</text>
<text x="105.7" y="61.4">5</text>
<text x="190.9" y="61.4">Vin</text>
<text x="193.3" y="63.6">GND</text>
<text x="196" y="61.4">Vout</text>
<text x="196" y="60.5">Vout</text>
<text x="15.9" y="82.3">B</text>
<text x="279.8" y="82.3">B</text>
<text x="90.4" y="98.5">1</text>
<text x="90.4" y="100.2">3</text>
<text x="90.4" y="102">5</text>
<text x="93.6" y="99.3">NC</text>
<text x="93.6" y="101.1">RES</text>
<text x="109.4" y="101.1">GND</text>
<text x="109.8" y="99.3">3.3V</text>
<text x="115.4" y="100.2">4</text>
<text x="115.4" y="98.5">2</text>
<text x="115.4" y="102">6</text>
<text x="89.6" y="107.1">11</text>
<text x="90.4" y="103.7">7</text>
<text x="90.4" y="105.4">9</text>
<text x="93.6" y="102.8">RES</text>
<text x="93.6" y="104.5">CLKREQ</text>
<text x="93.6" y="106.2">GND</text>
<text x="93.6" y="108">REFCLK-</text>
<text x="109.6" y="104.5">VCC</text>
<text x="109.7" y="108">CLK</text>
<text x="109.8" y="102.8">1.5V</text>
<text x="110.8" y="106.2">I/O</text>
<text x="115.4" y="103.7">8</text>
<text x="115.4" y="107.1">12</text>
<text x="115.4" y="105.4">10</text>
<text x="197.9" y="106.2">3</text>
<text x="197.9" y="104.5">1</text>
<text x="197.9" y="108">6</text>
<text x="201.3" y="107.1">2A</text>
<text x="201.3" y="105.4">1A</text>
<text x="209" y="105.4">1Y</text>
<text x="209" y="107.1">2Y</text>
<text x="213.6" y="108">2</text>
<text x="213.6" y="104.5">7</text>
<text x="213.6" y="106.2">5</text>
<text x="23.3" y="114">LTE_LITE Mounting</text>
<text x="89.5" y="108.8">13</text>
<text x="89.5" y="110.5">15</text>
<text x="89.5" y="114">17</text>
<text x="93.6" y="109.7">REFCLK+</text>
<text x="93.6" y="111.4">NC orGND</text>
<text x="110" y="109.7">RST</text>
<text x="110" y="111.4">VPP</text>
<text x="115.4" y="114">18</text>
<text x="115.4" y="108.8">14</text>
<text x="115.4" y="110.5">16</text>
<text x="197.9" y="109.7">4</text>
<text x="201.3" y="110.5">GND</text>
<text x="201.3" y="108.8">3A</text>
<text x="207.8" y="110.5">VCC</text>
<text x="209" y="108.8">3Y</text>
<text x="213.6" y="109.7">8</text>
<text x="23.3" y="115.7">Holes</text>
<text x="23.3" y="117.4">Construction Only</text>
<text x="89.5" y="115.7">19</text>
<text x="89.5" y="117.4">21</text>
<text x="89.5" y="119.1">23</text>
<text x="93.6" y="114.9">RES</text>
<text x="93.6" y="116.6">RES</text>
<text x="93.6" y="118.3">GND</text>
<text x="108.1" y="118.3">PERST</text>
<text x="109.4" y="114.9">GND</text>
<text x="110" y="116.6">RES</text>
<text x="115.4" y="117.4">22</text>
<text x="115.4" y="115.7">20</text>
<text x="115.4" y="119.1">24</text>
<text x="89.5" y="120.9">25</text>
<text x="89.5" y="122.6">27</text>
<text x="89.5" y="124.3">29</text>
<text x="93.6" y="120.1">PERn0</text>
<text x="93.6" y="121.8">PERp0</text>
<text x="93.6" y="123.5">GND</text>
<text x="93.6" y="125.2">GND</text>
<text x="105.7" y="120.1">+3.3VVaux</text>
<text x="105.7" y="125.2">SMB_CLK</text>
<text x="108.9" y="123.5">+1.5V</text>
<text x="109.4" y="121.8">GND</text>
<text x="115.4" y="120.9">26</text>
<text x="115.4" y="122.6">28</text>
<text x="115.4" y="124.3">30</text>
<text x="15.9" y="130.2">C</text>
<text x="89.5" y="126.1">31</text>
<text x="89.5" y="127.8">33</text>
<text x="89.5" y="129.5">35</text>
<text x="89.5" y="131.2">37</text>
<text x="93.6" y="127">PETn0</text>
<text x="93.6" y="128.7">PETp0</text>
<text x="93.6" y="130.4">GND</text>
<text x="104.7" y="127">SMB_DATA</text>
<text x="107.4" y="130.4">USB_D-</text>
<text x="109.4" y="128.7">GND</text>
<text x="115.4" y="127.8">34</text>
<text x="115.4" y="126.1">32</text>
<text x="115.4" y="129.5">36</text>
<text x="115.4" y="131.2">38</text>
<text x="165.2" y="129.5">1</text>
<text x="165.2" y="131.2">3</text>
<text x="168.6" y="130.4">I/O1</text>
<text x="171.5" y="128.7">VBUS</text>
<text x="172.8" y="130.4">I/O1</text>
<text x="178.2" y="127.8">5</text>
<text x="178.2" y="131.2">4</text>
<text x="178.2" y="129.5">6</text>
<text x="207.3" y="128.7">1</text>
<text x="207.3" y="130.4">2</text>
<text x="279.8" y="130.2">C</text>
<text x="89.5" y="133">39</text>
<text x="89.5" y="134.7">41</text>
<text x="89.5" y="136.4">43</text>
<text x="93.6" y="132.1">RES</text>
<text x="93.6" y="133.9">RES</text>
<text x="93.6" y="135.6">RES</text>
<text x="93.6" y="137.2">RES</text>
<text x="104" y="135.6">LED_WWAN</text>
<text x="104.3" y="137.2">LED_WLAN</text>
<text x="107.1" y="132.1">USB_D+</text>
<text x="109.4" y="133.9">GND</text>
<text x="115.4" y="133">40</text>
<text x="115.4" y="134.7">42</text>
<text x="115.4" y="136.4">44</text>
<text x="168.6" y="132.1">I/O2</text>
<text x="172.3" y="133.9">GND</text>
<text x="172.8" y="132.1">I/O2</text>
<text x="178.2" y="133">2</text>
<text x="207.3" y="132.1">3</text>
<text x="207.3" y="133.9">4</text>
<text x="207.3" y="135.6">5</text>
<text x="89.5" y="138.1">45</text>
<text x="89.5" y="139.9">47</text>
<text x="89.5" y="141.6">49</text>
<text x="89.5" y="143.3">51</text>
<text x="93.6" y="139">RES</text>
<text x="93.6" y="140.7">RES</text>
<text x="93.6" y="142.4">RES</text>
<text x="104.6" y="139">LED_WPAN</text>
<text x="108.9" y="140.7">+1.5V</text>
<text x="109.4" y="142.4">GND</text>
<text x="115.4" y="141.6">50</text>
<text x="115.4" y="138.1">46</text>
<text x="115.4" y="139.9">48</text>
<text x="115.4" y="143.3">52</text>
<text x="93.6" y="144.1">RES</text>
<text x="101.6" y="147.6" transform="rotate(-90 101.6 147.6)">screen</text>
<text x="108.9" y="144.1">+3.3V</text>
<text x="95.6" y="151.8" transform="rotate(-90 95.6 151.8)">56</text>
<text x="97.3" y="151.8" transform="rotate(-90 97.3 151.8)">55</text>
<text x="99.1" y="151.8" transform="rotate(-90 99.1 151.8)">54</text>
<text x="100.8" y="151.8" transform="rotate(-90 100.8 151.8)">53</text>
<text x="102.5" y="151.8" transform="rotate(-90 102.5 151.8)">57</text>
<text x="104.2" y="151.8" transform="rotate(-90 104.2 151.8)">58</text>
<text x="171.7" y="165.4">1</text>
<text x="171.7" y="167.1">2</text>
<text x="175.1" y="166.3">1A</text>
<text x="175.1" y="168">GND</text>
<text x="181.6" y="168">VCC</text>
<text x="182.9" y="166.3">1Y</text>
<text x="187.3" y="167.1">5</text>
<text x="187.3" y="165.4">6</text>
<text x="171.7" y="168.8">3</text>
<text x="175.1" y="169.7">2A</text>
<text x="182.9" y="169.7">2Y</text>
<text x="187.3" y="168.8">4</text>
<text x="15.8" y="178">D</text>
<text x="279.8" y="178">D</text>
<text x="200.2" y="187.2">Title:</text>
<text x="207.2" y="191.6">Size:</text>
<text x="200.1" y="195">Date: 10/23/2017</text>
<text x="200.1" y="196.8">File:</text>
<text x="212.7" y="195">Time:</text>
<text x="234.6" y="192.5">Revision:</text>
<text x="250.7" y="196.8">Sheet</text>
<text x="257.9" y="196.8">of</text>
<text x="31" y="199.3">1</text>
<text x="64.4" y="199.3">2</text>
<text x="97.8" y="199.3">3</text>
<text x="131.2" y="199.3">4</text>
<text x="164.7" y="199.3">5</text>
<text x="198.1" y="199.3">6</text>
<text x="231.5" y="199.3">7</text>
<text x="265" y="199.3">8</text>
</g>
<g font-size="1.6" fill="#7f1416">
<text x="71.1" y="51.1">+3.3VDD</text>
<text x="80.6" y="51.9">+3.3VDD</text>
<text x="201.6" y="58">+3.3USBVDD</text>
<text x="54.5" y="62.2">LTE_TEMP</text>
<text x="64.7" y="61.4">LTE_TEMP</text>
<text x="183.7" y="60.5">PWR7</text>
<text x="76" y="70.1">GND</text>
<text x="107.9" y="70.1">GND</text>
<text x="122.2" y="91.6">+3.3USBVDD</text>
<text x="117.5" y="98.5">3.3V_PCIE</text>
<text x="214.2" y="98.3">+3.3VDD</text>
<text x="176" y="104.5">1PPS_GPSDO</text>
<text x="232.6" y="105.4">1PPS_GPSDO_B</text>
<text x="232.6" y="107.1">1PPS_GPSDO_A</text>
<text x="232.6" y="108.8">1PPS_REF_IN_BB To BBB</text>
<text x="162.2" y="114.9">GND</text>
<text x="172.5" y="114.9">GND</text>
<text x="128.5" y="129.5">GPSDO_USB_D-</text>
<text x="128.5" y="131.2">GPSDO_USB_D+</text>
<text x="153.5" y="129.5">USBDM_DN7</text>
<text x="153.5" y="131.2">USBDP_DN7</text>
<text x="185.4" y="129.5">USBDM_DN7_P</text>
<text x="185.4" y="131.2">USBDP_DN7_P</text>
<text x="187.2" y="127.8">PWR7</text>
<text x="190.7" y="140.7">GND</text>
<text x="195.8" y="154.5">GND</text>
<text x="200.5" y="153.7">CGND</text>
<text x="97.3" y="160" transform="rotate(-90 97.3 160)">MOUNT2</text>
<text x="104.2" y="160" transform="rotate(-90 104.2 160)">MOUNT1</text>
<text x="188.4" y="160.3">+3.3VDD</text>
<text x="150.1" y="165.4">GPSDO_LOCK_OK</text>
<text x="204.3" y="166.3">GPSDO_LOCKED</text>
<text x="135.8" y="175.7">GND</text>
</g>
<g font-size="1.6" fill="#282973">
<text x="90.6" y="51.9">U17</text>
<text x="70.8" y="56.2">4K7</text>
<text x="71.6" y="54.5">R15</text>
<text x="75.1" y="58.8">0.1uF</text>
<text x="79.2" y="57.2">C21</text>
<text x="189.8" y="58.8">VR1</text>
<text x="189.8" y="56.2">LM1117MP-3.3</text>
<text x="90.6" y="65.7">DS18B20Z</text>
<text x="184.5" y="64.7">C13</text>
<text x="207.7" y="64">C12</text>
<text x="184.6" y="66.6">0.1uF</text>
<text x="207.7" y="67.4">10u0</text>
<text x="127.3" y="95.7">R21</text>
<text x="92.5" y="96.8">B3</text>
<text x="127.3" y="97.4">0R0</text>
<text x="151.8" y="105.4">GPSDO_1PPS</text>
<text x="162.2" y="102.8">P9</text>
<text x="174.7" y="106.9">R4</text>
<text x="200.1" y="102.8">U1</text>
<text x="245.8" y="107.1">To FPGA</text>
<text x="245.8" y="105.4">To REF OUT</text>
<text x="174.7" y="108.6">51R</text>
<text x="200.1" y="114">74LVC3G34DCTR</text>
<text x="218.9" y="113">C11</text>
<text x="218.9" y="114.7">0.1uF</text>
<text x="28.5" y="121.8">SM9</text>
<text x="28.5" y="127">SMTSO</text>
<text x="28.5" y="128.7">SM10</text>
<text x="144.9" y="129.5">R23</text>
<text x="144.9" y="131.2">R22</text>
<text x="149.2" y="129.5">0R0</text>
<text x="149.2" y="131.2">0R0</text>
<text x="167.3" y="126.5">U2</text>
<text x="206.2" y="127">CN6</text>
<text x="28.5" y="133.9">SMTSO</text>
<text x="28.5" y="135.6">SM11</text>
<text x="167.3" y="135.6">USBLC6</text>
<text x="182.9" y="137.2">C25</text>
<text x="187.2" y="137.2">1nF</text>
<text x="198.2" y="135.9">R6</text>
<text x="28.5" y="140.7">SMTSO</text>
<text x="198.2" y="138.6">100K</text>
<text x="199.1" y="140">C26</text>
<text x="28.5" y="144.1">SM12</text>
<text x="28.5" y="149.3">SMTSO</text>
<text x="199.1" y="144.9">0.1uF</text>
<text x="92.5" y="152.3">minipcie</text>
<text x="28.5" y="156.2">SM1</text>
<text x="28.5" y="161.4">SMTSO</text>
<text x="28.5" y="166.6">SM2</text>
<text x="125.1" y="165.7">GPSDO_LOCK</text>
<text x="135.8" y="163.6">P8</text>
<text x="173.9" y="163.6">U6</text>
<text x="223.4" y="166.6">To FPGA</text>
<text x="28.5" y="171.8">SMTSO</text>
<text x="173.9" y="172.3">74LVC2G34DBVR</text>
<text x="193" y="176.8">0.1uF</text>
<text x="193" y="175.1">C24</text>
<text x="204.4" y="196.8">OPENTTP_V2_SCH3_V1.SchDoc</text>
<text x="219.1" y="195">1:58:39 PM</text>
</g>
<text font-size="1.4" fill="#231f20" x="199.9" y="191.6">DrawnBy</text>
<g font-size="1.4" fill="#282973">
<text x="249.9" y="188.7">36 Bradfield Road</text>
<text x="249.9" y="190.4">West Lindfield</text>
<text x="250.1" y="186.7">National Measurement Institue</text>
<text x="200.1" y="193.2">AG1963</text>
<text x="207.9" y="193">A4</text>
<text x="241.5" y="192.5">V2.0</text>
<text x="249.9" y="192.2">NSW2070</text>
<text x="249.9" y="193.7">Australia</text>
</g>
<g font-size="1.2" fill="#7f1416">
<text x="219.1" y="106.3">1PPS_GPSDO_A</text>
<text x="219.1" y="104.6">1PPS_GPSDO_B</text>
<text x="219.1" y="108">1PPS_REF_IN_BB</text>
</g>
<g font-size="1.2" fill="#231f20">
<text x="200.2" y="189.6">Project</text>
<text x="206.3" y="189.8">OPENTTP_V2.PrjPcb</text>
<text x="211.7" y="192.5">DOC NUM</text>
<text x="228.5" y="194.8">Author :</text>
</g>
<g font-size="1.2" fill="#282973">
<text x="218.8" y="192.5">OPENTTPV2_4</text>
<text x="235.1" y="194.8">Anura Gajaweera</text>
<text x="255.5" y="196.9">4</text>
<text x="262.3" y="196.9">10</text>
</g>
</svg>
